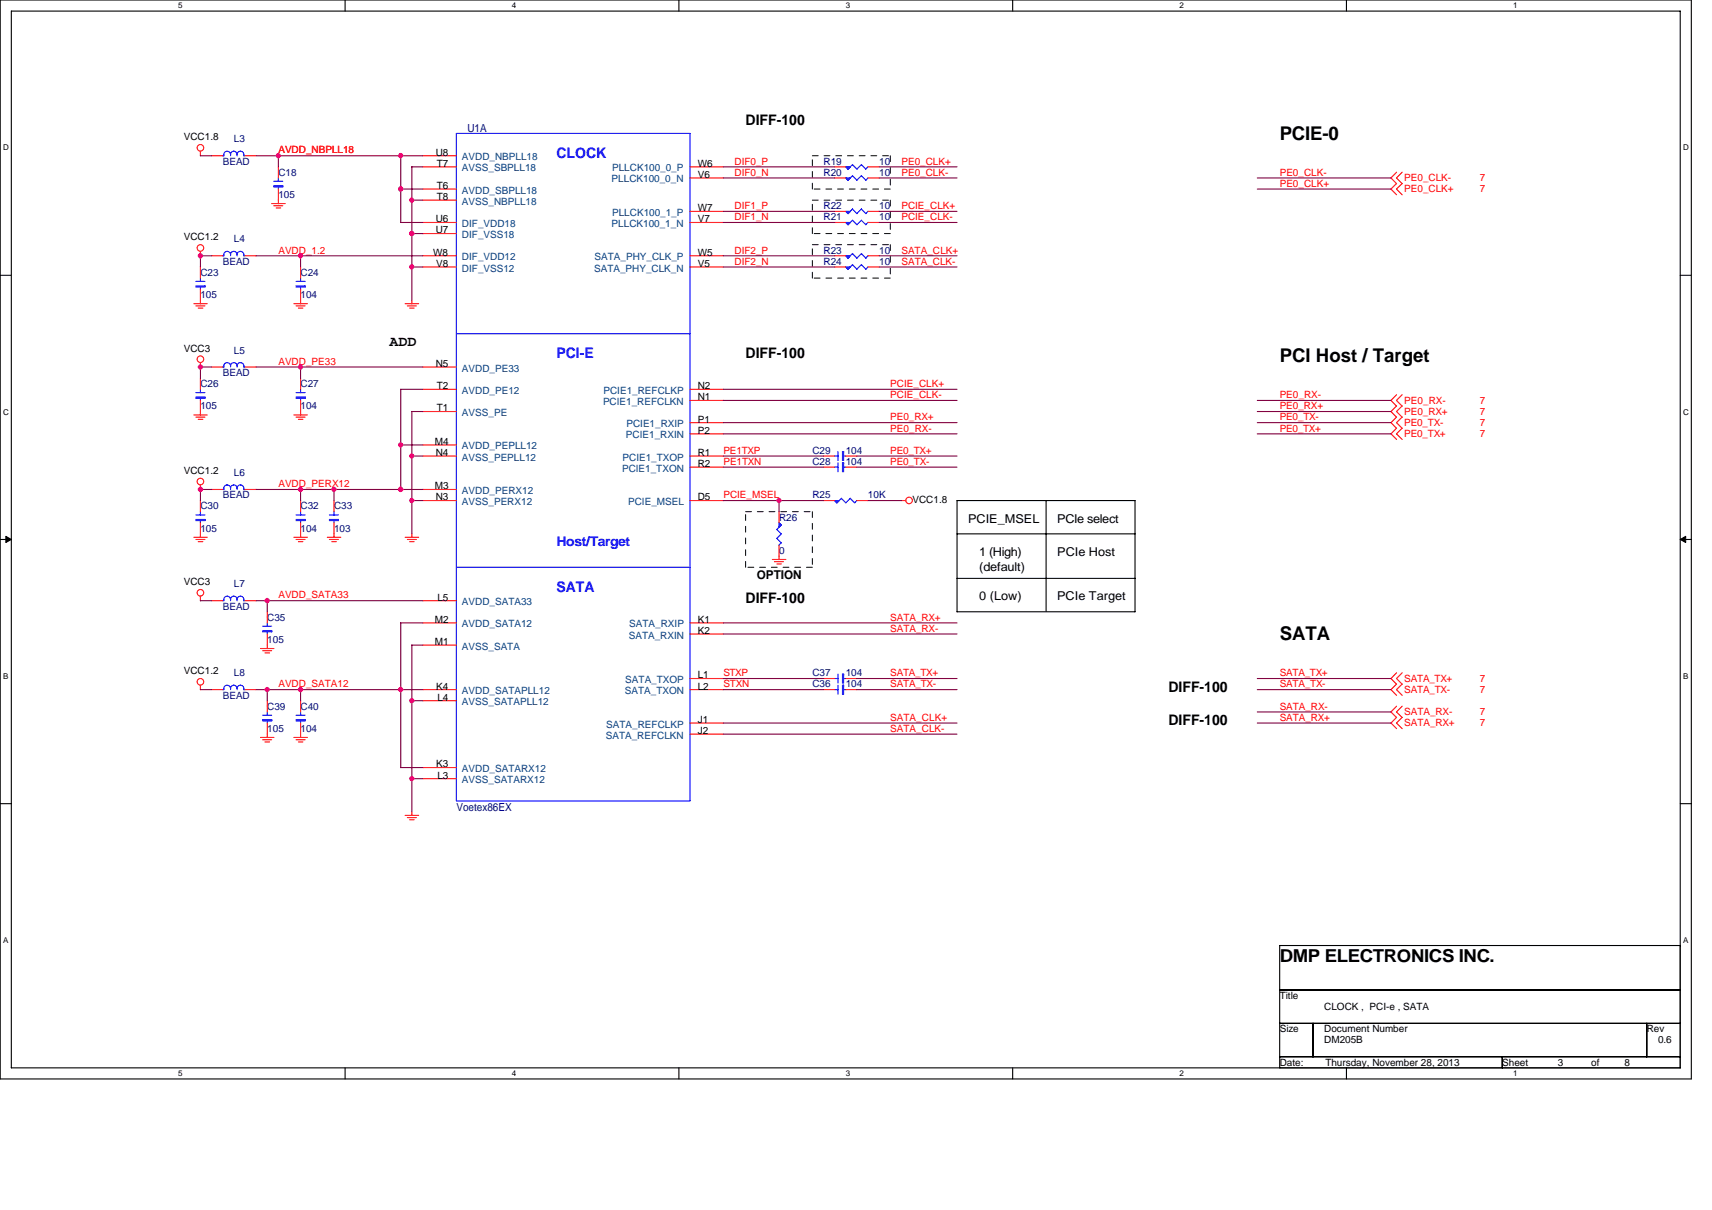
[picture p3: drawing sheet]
<svg xmlns="http://www.w3.org/2000/svg" width="297mm" height="210mm" viewBox="0 0 297 210" stroke-linecap="round" stroke-linejoin="round" font-family="sans-serif">
<path d="M0 0h293.5v187.2h-293.5zM2 1.9h289.5v183.4h-289.5z" fill="none" stroke="#000" stroke-width=".19"/>
<g fill="#fff">
<path d="M30.9 .2h.8v1.6h-.8z"/>
<path d="M30.9 185.5h.8v1.6h-.8z"/>
</g>
<path d="M59.9 0v1.9M59.9 185.3v1.9" fill="none" stroke="#000" stroke-width=".19"/>
<g fill="#fff">
<path d="M88.8 .2h.8v1.6h-.8z"/>
<path d="M88.8 185.5h.8v1.6h-.8z"/>
</g>
<path d="M117.8 0v1.9M117.8 185.3v1.9" fill="none" stroke="#000" stroke-width=".19"/>
<g fill="#fff">
<path d="M146.7 .2h.8v1.6h-.8z"/>
<path d="M146.7 185.5h.8v1.6h-.8z"/>
</g>
<path d="M175.7 0v1.9M175.7 185.3v1.9" fill="none" stroke="#000" stroke-width=".19"/>
<g fill="#fff">
<path d="M204.7 .2h.7v1.6h-.7z"/>
<path d="M204.7 185.5h.7v1.6h-.7z"/>
</g>
<path d="M233.6 0v1.9M233.6 185.3v1.9" fill="none" stroke="#000" stroke-width=".19"/>
<g fill="#fff">
<path d="M262.6 .2h.7v1.6h-.7z"/>
<path d="M262.6 185.5h.7v1.6h-.7z"/>
<path d="M.5 24.8h1v1.6h-1z"/>
<path d="M292 24.8h1v1.6h-1z"/>
<path d="M.5 70.7h1v1.5h-1z"/>
<path d="M292 70.7h1v1.5h-1z"/>
</g>
<path d="M0 47.8h2M291.5 47.8h2" fill="none" stroke="#000" stroke-width=".19"/>
<g fill="#fff">
<path d="M.5 116.5h.9v1.6h-.9z"/>
<path d="M292 116.5h.9v1.6h-.9z"/>
</g>
<path d="M0 93.6h2M291.5 93.6h2" fill="none" stroke="#000" stroke-width=".19"/>
<path d="M1 93.1l1 .5-1 .5zM291.5 93.6l1-.5v1z" fill="#000" stroke="#000" stroke-width=".17"/>
<g fill="#fff">
<path d="M.5 162.4h.9v1.5h-.9z"/>
<path d="M292 162.4h.9v1.5h-.9z"/>
</g>
<g fill="none" stroke="#000" stroke-width=".19">
<path d="M166 92.6h31M166 86.9h30.9v19.3h-30.9zM181.5 86.9v19.1M166 100.4h31M0 139.5h2M291.5 139.5h2M222 164.1h69.5v21.2h-69.5zM222 171.8h69.5M222 177.6h69.5M227.8 177.6v5.8M285.7 177.6v5.8M222 183.4h69.5"/>
<path d="M260.6 183.4v1.9"/>
</g>
<g fill="none" stroke="#000" stroke-width=".17" stroke-dasharray="1 1 1 1 1 1 1 1">
<path d="M140.9 27h13.6M140.9 32.8v-5.8M140.9 34.7h13.6M154.5 27v5.8M154.5 32.8h-13.6M154.5 34.7v5.8M140.9 40.5v-5.8M140.9 42.5h13.6M140.9 48.3v-5.8M154.5 40.5h-13.6M154.5 42.5v5.8M154.5 48.3h-13.6"/>
<path d="M129.4 88.8h11.5M129.4 98.4v-9.6M140.9 88.8v9.6M140.9 98.4h-11.5"/>
</g>
<g fill="none" stroke="#f00" stroke-width=".19">
<path d="M34.8 26.2v.9M36.7 27h1.9M42.5 27h1.9M47.1 35.3h2.4M47.5 35.7h1.6M47.9 36.1h.8M48.3 29v1.9M48.3 32.8v2.5M73.4 29h5.8M73.4 38.6h5.8M73.4 27h5.8M73.4 32.8h5.8"/>
<path d="M73.4 34.7h5.8M119.7 29h5.8M119.7 38.6h5.8M119.7 30.9h5.8M119.7 36.7h5.8M144.8 29h1.9M144.8 38.6h1.9M144.8 30.9h1.9M144.8 36.7h1.9M150.6 29h1.9M150.6 38.6h1.9M150.6 30.9h1.9"/>
<path d="M150.6 36.7h1.9M242.3 29.9l-1 1 1 1M242.3 31.8l-1 1 1 1M243.3 29.9l-1 1 1 1M243.3 31.8l-1 1 1 1M33.6 52.7h2.4M34 53.1h1.6M34.4 53.5h.8M34.8 43.6v.8M34.8 46.3v2M34.8 50.2v2.5M36.7 44.4h1.9"/>
<path d="M42.5 44.4h1.9M51 52.7h2.3M51.4 53.1h1.5M51.8 53.5h.8M52.2 46.3v2M52.2 50.2v2.5M70.3 52.7h2.3M70.7 53.1h1.5M71.1 53.5h.8M71.5 52.1v.6M73.4 46.3h5.8M73.4 44.4h5.8"/>
<path d="M73.4 40.5h5.8M119.7 46.3h5.8M119.7 44.4h5.8M144.8 46.3h1.9M144.8 44.4h1.9M150.6 46.3h1.9M150.6 44.4h1.9M33.6 72h2.4M34 72.4h1.6M34.4 72.8h.8M34.8 62.9v.8M34.8 65.6v2"/>
<path d="M34.8 69.5v2.5M36.7 63.7h1.9M42.5 63.7h1.9M51 72h2.3M51.4 72.4h1.5M51.8 72.8h.8M52.2 65.6v2M52.2 69.5v2.5M73.4 79.1h5.8M73.4 63.7h5.8M73.4 67.6h5.8M73.4 77.2h5.8"/>
<path d="M73.4 71.4h5.8M119.7 79.1h5.8M119.7 69.5h5.8M119.7 67.6h5.8M119.7 75.3h5.8M119.7 73.3h5.8M142.9 79.1h1.9M146.7 79.1h2M242.3 68.5l-1 1 1 1M242.3 70.4l-1 1 1 1M242.3 72.4l-1 .9 1 1M242.3 74.3l-1 1 1 1"/>
<path d="M243.3 68.5l-1 1 1 1M243.3 70.4l-1 1 1 1M243.3 72.4l-1 .9 1 1M243.3 74.3l-1 1 1 1M33.6 93.2h2.4M34 93.6h1.6M34.4 94h.8M34.8 84.2v.8M34.8 86.9v1.9M34.8 90.7v2.6M36.7 84.9h1.9M42.5 84.9h1.9"/>
<path d="M51 93.2h2.3M51.4 93.6h1.5M51.8 94h.8M52.2 86.9v1.9M52.2 90.7v2.6M56.8 93.2h2.3M57.1 93.6h1.6M57.6 94h.8M58 86.9v1.9M58 90.7v2.6M70.3 93.2h2.3M70.7 93.6h1.5"/>
<path d="M71.1 94h.8M71.5 92.6v.7M73.4 86.9h5.8M73.4 84.9h5.8M119.7 86.9h5.8M119.7 81.1h5.8M134 97.1h2.4M134.4 97.5h1.5M134.8 97.9h.8M135.2 88.8v1.9M135.2 94.6v2.5M142.9 86.9h1.9"/>
<path d="M142.9 81.1h1.9M146.7 81.1h2M148.7 86.9h1.9M156.4 86.9h.8M34.8 103.5v.8M34.8 118.9v.8M36.7 119.7h1.9M36.7 104.2h1.9M42.5 119.7h1.9M42.5 104.2h1.9M45.2 112.5h2.3M45.6 112.9h1.5"/>
<path d="M46 113.3h.8M46.4 106.2v1.9M46.4 110v2.6M73.4 119.7h5.8M73.4 104.2h5.8M73.4 108.1h5.8M73.4 112h5.8M119.7 117.8h5.8M119.7 119.7h5.8M119.7 110h5.8M119.7 108.1h5.8M142.9 117.8h1.9"/>
<path d="M142.9 119.7h1.9M146.7 117.8h2M146.7 119.7h2M242.3 116.8l-1 1 1 .9M242.3 118.7l-1 1 1 1M243.3 116.8l-1 1 1 .9M243.3 118.7l-1 1 1 1M45.2 128h2.3M45.6 128.4h1.5M46 128.8h.8M46.4 121.6v1.9M46.4 125.5v2.5"/>
<path d="M51 128h2.3M51.4 128.4h1.5M51.8 128.8h.8M52.2 121.6v1.9M52.2 125.5v2.5M73.4 133.2h5.8M73.4 121.6h5.8M73.4 135.1h5.8M119.7 127.4h5.8M119.7 125.5h5.8M242.3 122.6l-1 .9 1 1M242.3 124.5l-1 1 1 .9"/>
<path d="M243.3 122.6l-1 .9 1 1M243.3 124.5l-1 1 1 .9M70.3 141.5h2.3M70.7 141.9h1.5M71.1 142.3h.8M71.5 140.9v.6"/>
<circle cx="34.8" cy="25.7" r=".57"/>
<circle cx="34.8" cy="43" r=".57"/>
<circle cx="34.8" cy="62.3" r=".57"/>
<circle cx="34.8" cy="83.6" r=".57"/>
<circle cx="157.7" cy="86.8" r=".57"/>
<circle cx="34.8" cy="102.9" r=".57"/>
<circle cx="34.8" cy="118.3" r=".57"/>
</g>
<g fill="none" stroke="#00f" stroke-width=".19">
<path d="M38.6 27h.2M40 26.8a.6 .6 0 0 0-.7-.5 .6 .6 0 0 0-.5 .8M40 26.8a.57 .57 0 0 1 .6-.6 .57 .57 0 0 1 .5 .6M40 26.8v.2M41.1 26.8a.6 .6 0 0 1 .8-.5 .6 .6 0 0 1 .4 .8M41.1 26.8v.3M42.3 27h.2M47.5 31.5h1.6M48.3 30.9v.6M48.3 32.4v.4M79.2 23.2h40.5v115.8h-40.5zM146.7 29l.4 .4"/>
<path d="M146.7 38.6l.4 .4 .8-.8 .8 .8 .8-.8 .7 .8M146.7 30.9l.4 .4 .8-.8 .8 .8 .8-.8 .7 .8M146.7 36.7l.4 .4M147.1 37.1l.8-.8 .8 .8M147.9 28.6l.8 .8M147.9 28.6l-.8 .7M148.7 37.1l.8-.8 .7 .8M149.5 28.6l.7 .8M149.5 28.6l-.8 .7M150.6 28.9l-.4 .4M150.6 38.6l-.4 .4M150.6 30.9l-.4 .4"/>
<path d="M150.6 36.7l-.4 .4M34 48.8h1.6M34.8 48.3v.6M34.8 49.8v.4M38.6 44.4h.2M38.8 44.2a.58 .58 0 0 1 .6-.6 .58 .58 0 0 1 .6 .6M38.8 44.2v.2M40 44.2a.57 .57 0 0 1 .6-.6 .57 .57 0 0 1 .5 .6 .58 .58 0 0 1 .6-.6 .58 .58 0 0 1 .6 .6M40 44.2v.2M41.1 44.2v.2M42.3 44.4h.2M42.3 44.2v.2"/>
<path d="M51.4 48.8h1.5M52.2 48.3v.6M52.2 49.8v.4M79.2 57.9h40.5M147.9 45.9l-.8 .8-.4-.4M147.9 44l-.8 .8-.4-.4M149.5 45.9l.7 .8M149.5 44l.7 .8M149.5 45.9l-.8 .8-.8-.8M149.5 44l-.8 .8-.8-.8M150.6 46.3l-.4 .4M150.6 44.4l-.4 .4"/>
<path d="M34 68.1h1.6M34.8 67.6v.6M34.8 69.1v.4M38.6 63.7h.2M38.8 63.5a.58 .58 0 0 1 .6-.6 .58 .58 0 0 1 .6 .6M38.8 63.5v.2M40 63.5a.57 .57 0 0 1 .6-.6 .57 .57 0 0 1 .5 .6 .58 .58 0 0 1 .6-.6 .58 .58 0 0 1 .6 .6M40 63.5v.2M41.1 63.5v.2M42.3 63.7h.2M42.3 63.5v.2M51.4 68.1h1.5"/>
<path d="M52.2 67.6v.6M52.2 69.1v.4M144.8 79.1h.6M145.4 78.4v1.5M146.4 79.1h.4M34 89.4h1.6M34.8 88.8v.6M34.8 90.3v.4M38.6 84.9h.2M40 84.7a.6 .6 0 0 0-.7-.5 .6 .6 0 0 0-.5 .8M40 84.7a.57 .57 0 0 1 .6-.5 .57 .57 0 0 1 .5 .5M40 84.7v.2"/>
<path d="M41.1 84.7a.6 .6 0 0 1 .8-.5 .6 .6 0 0 1 .4 .8M41.1 84.7v.3M42.3 84.9h.2M51.4 89.4h1.5M52.2 88.8v.6M52.2 90.3v.4M57.1 89.4h1.6M58 88.8v.6M58 90.3v.4M79.2 98.4h40.5M134.8 91.9l.8 .8-.8 .8 .8 .7-.5 .4M135.2 90.7l.4 .4"/>
<path d="M135.5 91.1l-.7 .8M144.8 86.9l.4 .4M144.8 81.1h.6M145.4 80.3v1.6M146 86.5l.8 .8M146 86.5l-.8 .7M146.4 81.1h.4M147.5 86.5l.8 .8M147.5 86.5l-.8 .7M148.7 86.8l-.4 .4M38.6 119.7h.2M38.6 104.2h.2"/>
<path d="M38.8 119.5a.58 .58 0 0 1 .6-.6 .58 .58 0 0 1 .6 .6M38.8 119.5v.2M40 119.5a.57 .57 0 0 1 .6-.6 .57 .57 0 0 1 .5 .6 .58 .58 0 0 1 .6-.6 .58 .58 0 0 1 .6 .6M40 104a.6 .6 0 0 0-.7-.5 .6 .6 0 0 0-.5 .8M40 104a.57 .57 0 0 1 .6-.5 .57 .57 0 0 1 .5 .5M40 104v.2M40 119.5v.2M41.1 104a.6 .6 0 0 1 .8-.5 .6 .6 0 0 1 .4 .8M41.1 104v.3M41.1 119.5v.2M42.3 119.7h.2M42.3 104.2h.2"/>
<path d="M42.3 119.5v.2M45.6 108.7h1.5M46.4 108.1v.6M46.4 109.6v.4M144.8 117.8h.6M144.8 119.7h.6M145.4 117v1.5M145.4 118.9v1.6M146.4 117.8h.4M146.4 119.7h.4M45.6 124.1h1.5M46.4 123.5v.6"/>
<path d="M46.4 125.1v.4M51.4 124.1h1.5M52.2 123.5v.6M52.2 125.1v.4"/>
</g>
<g fill="#00f" stroke="#00f" stroke-width=".19">
<path d="M146.7 46.3h.8l-.4 .4 .4-.4-.4 .4z" fill-rule="evenodd"/>
<path d="M57.2 90.1v.2h1.5v-.2z" fill-rule="evenodd"/>
<path d="M146.7 29h.8l-.4 .3 .4-.3-.4 .3z" fill-rule="evenodd"/>
<path d="M34 49.6v.2h1.6v-.2z" fill-rule="evenodd"/>
<path d="M45.6 109.5v.1h1.5v-.1z" fill-rule="evenodd"/>
<path d="M144.8 86.9h.8l-.4 .3 .4-.3-.4 .3z" fill-rule="evenodd"/>
<path d="M146.7 38.6h.8l-.4 .4 .4-.4-.4 .4z" fill-rule="evenodd"/>
<path d="M146.7 44.4h.8l-.4 .4 .4-.4-.4 .4z" fill-rule="evenodd"/>
<path d="M51.4 49.6v.2h1.5v-.2z" fill-rule="evenodd"/>
<path d="M47.5 32.2v.2h1.6v-.2z" fill-rule="evenodd"/>
<path d="M51.4 124.9v.2h1.5v-.2z" fill-rule="evenodd"/>
<path d="M146.7 30.9h.8l-.4 .4 .4-.4-.4 .4z" fill-rule="evenodd"/>
<path d="M146.2 117v1.5h.2v-1.5z" fill-rule="evenodd"/>
<path d="M146.7 36.7h.8l-.4 .4 .4-.4-.4 .4z" fill-rule="evenodd"/>
<path d="M146.2 78.4v1.5h.2v-1.5z" fill-rule="evenodd"/>
<path d="M146.2 118.9v1.6h.2v-1.6z" fill-rule="evenodd"/>
<path d="M146.2 80.3v1.6h.2v-1.6z" fill-rule="evenodd"/>
<path d="M34 90.1v.2h1.6v-.2z" fill-rule="evenodd"/>
<path d="M51.4 90.1v.2h1.5v-.2z" fill-rule="evenodd"/>
<path d="M51.4 68.9v.2h1.5v-.2z" fill-rule="evenodd"/>
<path d="M135.2 90.7l.3 .4-.3 .4 .3-.4-.3 .4z" fill-rule="evenodd"/>
<path d="M45.6 124.9v.2h1.5v-.2z" fill-rule="evenodd"/>
<path d="M34 68.9v.2h1.6v-.2z" fill-rule="evenodd"/>
</g>
<g fill="none" stroke="#800040" stroke-width=".19">
<path d="M34.8 27h1.9M44.4 27h29M48.3 27v2M69.5 32.8h3.9M69.5 38.6h3.9M69.5 27v11.6M71.4 29h2M71.4 34.7h2M71.5 28.9v23.2M125.5 30.9h19.3M125.5 38.6h19.3M125.5 29h19.3"/>
<path d="M125.5 36.7h19.3M152.5 30.9h13.5M152.5 38.6h13.5M152.5 29h13.5M152.5 36.7h13.5M218.1 30.9h23.2M218.1 32.8h23.2M34.8 44.4h1.9M34.8 44.4v1.9M44.4 44.4h29M52.2 44.4v1.9M71.4 46.3h2"/>
<path d="M71.4 40.5h2M125.5 46.3h19.3M125.5 44.4h19.3M152.5 46.3h13.5M152.5 44.4h13.5M34.8 63.7h1.9M34.8 63.7v1.9M44.4 63.7h29M52.2 63.7v1.9M69.5 77.2h3.9M69.5 67.6h3.9M69.5 67.5v17.4"/>
<path d="M71.4 79.1h2M73.4 71.4h-2l.1 21.2M125.5 69.5h40.5M125.5 73.3h40.5M125.5 75.3h40.5M125.5 67.6h40.5M125.5 79.1h17.4M148.7 79.1h17.3M218.1 71.4h23.2M218.1 69.5h23.2M218.1 73.3h23.2M218.1 75.3h23.2"/>
<path d="M34.8 84.9h1.9M34.8 84.9v2M44.4 84.9h29M52.2 84.9v2M58 84.9v2M71.4 86.9h2M125.5 81.1h17.4M125.5 86.9h17.4M135.2 86.8v2M148.7 81.1h17.3M150.6 86.9h5.8M34.8 119.7h1.9"/>
<path d="M34.8 104.2h1.9M44.4 119.7h29M44.4 104.2h29M46.4 104.2v2M46.4 119.7v1.9M52.2 119.7v1.9M69.5 108.1h3.9M69.5 108.1v25.1h3.9M71.4 112h2M71.5 111.9v29M125.5 119.7h17.4M125.5 117.8h17.4"/>
<path d="M125.5 108.1h40.5M125.5 110h40.5M148.7 119.7h17.3M148.7 117.8h17.3M218.1 119.7h23.2M218.1 117.8h23.2M71.4 121.6h2M71.4 135.1h2M125.5 125.5h40.5M125.5 127.4h40.5M218.1 125.5h23.2M218.1 123.5h23.2"/>
</g>
<g fill="#f0f" stroke="#f0f" stroke-width=".19">
<circle cx="69.5" cy="32.8" r=".38"/>
<circle cx="52.1" cy="63.7" r=".38"/>
<circle cx="34.8" cy="63.7" r=".38"/>
<circle cx="34.8" cy="84.9" r=".38"/>
<circle cx="57.9" cy="84.9" r=".38"/>
<circle cx="52.1" cy="84.9" r=".38"/>
<circle cx="69.5" cy="84.9" r=".38"/>
<circle cx="69.5" cy="77.2" r=".38"/>
<circle cx="71.4" cy="86.9" r=".38"/>
<circle cx="34.8" cy="44.4" r=".38"/>
<circle cx="52.1" cy="44.4" r=".38"/>
<circle cx="52.1" cy="119.7" r=".38"/>
<circle cx="46.4" cy="104.2" r=".38"/>
<circle cx="46.4" cy="119.7" r=".38"/>
<circle cx="69.5" cy="119.7" r=".38"/>
<circle cx="71.4" cy="40.5" r=".38"/>
<circle cx="69.5" cy="27" r=".38"/>
<circle cx="48.3" cy="27" r=".38"/>
<circle cx="135.2" cy="86.9" r=".38"/>
<circle cx="71.4" cy="135.1" r=".38"/>
<circle cx="71.4" cy="121.6" r=".38"/>
<circle cx="71.4" cy="46.3" r=".38"/>
<circle cx="71.4" cy="79.1" r=".38"/>
<circle cx="71.4" cy="34.7" r=".38"/>
</g>
<g font-size="3.3">
<text x="222" y="24.3">PCIE-0</text>
<text x="222" y="62.9">PCI Host / Target</text>
<text x="222" y="111.1">SATA</text>
</g>
<text font-size="3.1" x="222" y="166.9">DMP ELECTRONICS INC.</text>
<g font-size="2.5">
<text x="129.4" y="21.6">DIFF-100</text>
<text x="67.6" y="60">ADD</text>
<text x="129.4" y="62.2">DIFF-100</text>
<text x="129.4" y="104.6">DIFF-100</text>
<text x="202.7" y="125.9">DIFF-100</text>
<text x="202.7" y="120.1">DIFF-100</text>
</g>
<g font-size="2.5" fill="#00f">
<text x="96.6" y="27.4">CLOCK</text>
<text x="96.6" y="62.2">PCI-E</text>
<text x="96.6" y="102.7">SATA</text>
</g>
<text font-size="2.3" fill="#00f" x="96.6" y="94.8">Host/Target</text>
<g font-size="2.1">
<text x="168" y="90.7">PCIE_MSEL</text>
<text x="183.4" y="90.7">PCIe select</text>
<text x="131.3" y="100.4">OPTION</text>
<text x="169.9" y="96.5">1 (High)</text>
<text x="169.9" y="99.2">(default)</text>
<text x="183.4" y="96.5">PCIe Host</text>
<text x="169.9" y="104.2">0 (Low)</text>
<text x="183.4" y="104.2">PCIe Target</text>
</g>
<g font-size="1.9" fill="#000080">
<text x="81.1" y="22.9">U1A</text>
<text x="79.2" y="140.7">Voetex86EX</text>
</g>
<g font-size="1.7">
<text x="31.9" y="24.3">VCC1.8</text>
<text x="75.6" y="27">U8</text>
<text x="75.8" y="28.9">T7</text>
<text x="121.1" y="28.9">W6</text>
<text x="75.8" y="32.8">T6</text>
<text x="75.8" y="34.7">T8</text>
<text x="121.1" y="30.9">V6</text>
<text x="31.9" y="41.7">VCC1.2</text>
<text x="75.6" y="40.5">U7</text>
<text x="75.6" y="38.6">U6</text>
<text x="121.1" y="36.7">W7</text>
<text x="121.1" y="38.6">V7</text>
<text x="75.1" y="44.4">W8</text>
<text x="75.7" y="46.3">V8</text>
<text x="121.1" y="44.4">W5</text>
<text x="121.1" y="46.3">V5</text>
<text x="31.9" y="61">VCC3</text>
<text x="75.6" y="63.7">N5</text>
<text x="75.8" y="67.5">T2</text>
<text x="75.8" y="71.4">T1</text>
<text x="121.1" y="69.5">N1</text>
<text x="121.1" y="67.5">N2</text>
<text x="75.4" y="77.2">M4</text>
<text x="121.1" y="75.3">P2</text>
<text x="121.1" y="73.3">P1</text>
<text x="31.9" y="82.2">VCC1.2</text>
<text x="75.6" y="79.1">N4</text>
<text x="121.1" y="81">R2</text>
<text x="121.1" y="79.1">R1</text>
<text x="75.4" y="84.9">M3</text>
<text x="75.6" y="86.8">N3</text>
<text x="121.1" y="86.8">D5</text>
<text x="158.3" y="87.2">VCC1.8</text>
<text x="31.9" y="101.5">VCC3</text>
<text x="75.9" y="104.2">L5</text>
<text x="75.4" y="108.1">M2</text>
<text x="75.4" y="111.9">M1</text>
<text x="121.1" y="110">K2</text>
<text x="121.1" y="108.1">K1</text>
<text x="31.9" y="117">VCC1.2</text>
<text x="75.7" y="119.7">K4</text>
<text x="121.1" y="119.7">L2</text>
<text x="121.1" y="117.7">L1</text>
<text x="75.9" y="121.6">L4</text>
<text x="121.1" y="125.5">J1</text>
<text x="121.1" y="127.4">J2</text>
<text x="75.7" y="133.2">K3</text>
<text x="75.9" y="135.1">L3</text>
<text x="222" y="173.4">Title</text>
<text x="222" y="179.1">Size</text>
<text x="229.8" y="175.3">CLOCK , PCI-e , SATA</text>
<text x="229.8" y="179.1">Document Number</text>
<text x="285.7" y="179.1">Rev</text>
<text x="222" y="184.9">Date:</text>
<text x="229.8" y="181.1">DM205B</text>
<text x="230" y="184.9">Thursday, November 28, 2013</text>
<text x="260.6" y="184.9">Sheet</text>
<text x="270.3" y="184.9">3</text>
<text x="276.1" y="184.9">of</text>
<text x="281.9" y="184.9">8</text>
<text x="287.7" y="181.1">0.6</text>
</g>
<g font-size="1.7" fill="#000080">
<text x="38.6" y="28.6">BEAD</text>
<text x="40.6" y="24.7">L3</text>
<text x="142.9" y="28.6">R19</text>
<text x="152.5" y="28.6">10</text>
<text x="48.3" y="30.5">C18</text>
<text x="48.3" y="34.4">105</text>
<text x="142.9" y="30.5">R20</text>
<text x="152.5" y="30.5">10</text>
<text x="142.9" y="38.2">R21</text>
<text x="142.9" y="36.3">R22</text>
<text x="152.5" y="38.2">10</text>
<text x="152.5" y="36.3">10</text>
<text x="34.8" y="47.9">C23</text>
<text x="38.6" y="45.9">BEAD</text>
<text x="40.6" y="42.1">L4</text>
<text x="52.2" y="47.9">C24</text>
<text x="142.9" y="45.9">R24</text>
<text x="142.9" y="44">R23</text>
<text x="152.5" y="45.9">10</text>
<text x="152.5" y="44">10</text>
<text x="34.8" y="51.7">105</text>
<text x="52.2" y="51.7">104</text>
<text x="38.6" y="65.2">BEAD</text>
<text x="40.6" y="61.4">L5</text>
<text x="34.8" y="67.2">C26</text>
<text x="34.8" y="71">105</text>
<text x="52.2" y="67.2">C27</text>
<text x="52.2" y="71">104</text>
<text x="40.6" y="82.6">L6</text>
<text x="140.9" y="78.8">C29</text>
<text x="140.9" y="80.7">C28</text>
<text x="146.7" y="78.8">104</text>
<text x="146.7" y="80.7">104</text>
<text x="34.8" y="88.4">C30</text>
<text x="38.6" y="86.5">BEAD</text>
<text x="52.2" y="88.4">C32</text>
<text x="58" y="88.4">C33</text>
<text x="140.9" y="86.5">R25</text>
<text x="150.6" y="86.5">10K</text>
<text x="34.8" y="92.3">105</text>
<text x="52.2" y="92.3">104</text>
<text x="58" y="92.3">103</text>
<text x="135.2" y="90.3">R26</text>
<text x="40.6" y="101.9">L7</text>
<text x="135.2" y="96.1">0</text>
<text x="38.6" y="105.8">BEAD</text>
<text x="46.4" y="107.7">C35</text>
<text x="46.4" y="111.6">105</text>
<text x="40.6" y="117.4">L8</text>
<text x="140.9" y="117.4">C37</text>
<text x="140.9" y="119.3">C36</text>
<text x="146.7" y="117.4">104</text>
<text x="146.7" y="119.3">104</text>
<text x="38.6" y="121.2">BEAD</text>
<text x="46.4" y="123.1">C39</text>
<text x="52.2" y="123.1">C40</text>
<text x="46.4" y="127">105</text>
<text x="52.2" y="127">104</text>
</g>
<g font-size="1.7" fill="#f00">
<text x="48.3" y="26.6">AVDD_NBPLL18</text>
<text x="127.4" y="28.6">DIF0_P</text>
<text x="156.4" y="28.6">PE0_CLK+</text>
<text x="127.4" y="30.5">DIF0_N</text>
<text x="156.4" y="30.5">PE0_CLK-</text>
<text x="222" y="30.5">PE0_CLK-</text>
<text x="222" y="32.4">PE0_CLK+</text>
<text x="243.6" y="31.5">PE0_CLK-</text>
<text x="243.6" y="33.4">PE0_CLK+</text>
<text x="256.8" y="31.5">7</text>
<text x="256.8" y="33.4">7</text>
<text x="127.4" y="38.2">DIF1_N</text>
<text x="127.4" y="36.3">DIF1_P</text>
<text x="156.4" y="36.3">PCIE_CLK+</text>
<text x="156.4" y="38.2">PCIE_CLK-</text>
<text x="48.3" y="44">AVDD_1.2</text>
<text x="127.4" y="45.9">DIF2_N</text>
<text x="127.4" y="44">DIF2_P</text>
<text x="156.4" y="44">SATA_CLK+</text>
<text x="156.4" y="45.9">SATA_CLK-</text>
<text x="48.3" y="63.3">AVDD_PE33</text>
<text x="154.5" y="67.2">PCIE_CLK+</text>
<text x="154.5" y="69.1">PCIE_CLK-</text>
<text x="222" y="71">PE0_RX+</text>
<text x="222" y="69.1">PE0_RX-</text>
<text x="243.6" y="70.1">PE0_RX-</text>
<text x="256.8" y="70.1">7</text>
<text x="154.5" y="73">PE0_RX+</text>
<text x="154.5" y="74.9">PE0_RX-</text>
<text x="222" y="73">PE0_TX-</text>
<text x="222" y="74.9">PE0_TX+</text>
<text x="243.6" y="72">PE0_RX+</text>
<text x="243.6" y="73.9">PE0_TX-</text>
<text x="243.6" y="75.9">PE0_TX+</text>
<text x="256.8" y="72">7</text>
<text x="256.8" y="73.9">7</text>
<text x="256.8" y="75.9">7</text>
<text x="125.5" y="78.8">PE1TXP</text>
<text x="125.5" y="80.7">PE1TXN</text>
<text x="154.5" y="78.8">PE0_TX+</text>
<text x="154.5" y="80.7">PE0_TX-</text>
<text x="48.3" y="84.5">AVDD_PERX12</text>
<text x="125.5" y="86.5">PCIE_MSEL</text>
<text x="48.3" y="103.8">AVDD_SATA33</text>
<text x="154.5" y="107.7">SATA_RX+</text>
<text x="154.5" y="109.6">SATA_RX-</text>
<text x="48.3" y="119.3">AVDD_SATA12</text>
<text x="125.5" y="119.3">STXN</text>
<text x="125.5" y="117.4">STXP</text>
<text x="154.5" y="117.4">SATA_TX+</text>
<text x="154.5" y="119.3">SATA_TX-</text>
<text x="222" y="119.3">SATA_TX-</text>
<text x="222" y="117.4">SATA_TX+</text>
<text x="243.6" y="118.3">SATA_TX+</text>
<text x="256.8" y="118.3">7</text>
<text x="154.5" y="125.1">SATA_CLK+</text>
<text x="222" y="125.1">SATA_RX+</text>
<text x="222" y="123.1">SATA_RX-</text>
<text x="243.6" y="120.3">SATA_TX-</text>
<text x="243.6" y="124.1">SATA_RX-</text>
<text x="256.8" y="120.3">7</text>
<text x="256.8" y="124.1">7</text>
<text x="154.5" y="127">SATA_CLK-</text>
<text x="243.6" y="126">SATA_RX+</text>
<text x="256.8" y="126">7</text>
</g>
<g font-size="1.7" fill="#004080">
<text x="80.2" y="27.8">AVDD_NBPLL18</text>
<text x="80.2" y="29.7">AVSS_SBPLL18</text>
<text x="106.2" y="29.7">PLLCK100_0_P</text>
<text x="80.2" y="33.6">AVDD_SBPLL18</text>
<text x="80.2" y="35.5">AVSS_NBPLL18</text>
<text x="106.1" y="31.7">PLLCK100_0_N</text>
<text x="80.2" y="41.3">DIF_VSS18</text>
<text x="80.2" y="39.4">DIF_VDD18</text>
<text x="106.1" y="39.4">PLLCK100_1_N</text>
<text x="106.2" y="37.5">PLLCK100_1_P</text>
<text x="80.2" y="47.1">DIF_VSS12</text>
<text x="80.2" y="45.2">DIF_VDD12</text>
<text x="103.1" y="47.1">SATA_PHY_CLK_N</text>
<text x="103.2" y="45.2">SATA_PHY_CLK_P</text>
<text x="80.2" y="64.5">AVDD_PE33</text>
<text x="80.2" y="68.3">AVDD_PE12</text>
<text x="104.6" y="70.3">PCIE1_REFCLKN</text>
<text x="104.7" y="68.3">PCIE1_REFCLKP</text>
<text x="80.2" y="78">AVDD_PEPLL12</text>
<text x="80.2" y="72.2">AVSS_PE</text>
<text x="108.6" y="76.1">PCIE1_RXIN</text>
<text x="108.7" y="74.1">PCIE1_RXIP</text>
<text x="80.2" y="79.9">AVSS_PEPLL12</text>
<text x="107.9" y="81.9">PCIE1_TXON</text>
<text x="108" y="79.9">PCIE1_TXOP</text>
<text x="80.2" y="85.7">AVDD_PERX12</text>
<text x="80.2" y="87.7">AVSS_PERX12</text>
<text x="109" y="87.7">PCIE_MSEL</text>
<text x="80.2" y="105">AVDD_SATA33</text>
<text x="80.2" y="108.9">AVDD_SATA12</text>
<text x="80.2" y="112.7">AVSS_SATA</text>
<text x="109.1" y="110.8">SATA_RXIN</text>
<text x="109.2" y="108.9">SATA_RXIP</text>
<text x="108.5" y="118.5">SATA_TXOP</text>
<text x="80.2" y="120.5">AVDD_SATAPLL12</text>
<text x="80.2" y="122.4">AVSS_SATAPLL12</text>
<text x="108.4" y="120.5">SATA_TXON</text>
<text x="105.1" y="128.2">SATA_REFCLKN</text>
<text x="105.2" y="126.3">SATA_REFCLKP</text>
<text x="80.2" y="134">AVDD_SATARX12</text>
<text x="80.2" y="135.9">AVSS_SATARX12</text>
</g>
<g font-size="1.4">
<text x="30.9" y="1.5">5</text>
<text x="88.8" y="1.5">4</text>
<text x="146.7" y="1.5">3</text>
<text x="204.7" y="1.5">2</text>
<text x="262.6" y="1.5">1</text>
<text x=".5" y="26.1">D</text>
<text x="292" y="26.1">D</text>
<text x=".5" y="71.9">C</text>
<text x="292" y="71.9">C</text>
<text x=".5" y="117.8">B</text>
<text x="292" y="117.8">B</text>
<text x=".5" y="163.6">A</text>
<text x="292" y="163.6">A</text>
<text x="30.9" y="186.8">5</text>
<text x="88.8" y="186.8">4</text>
<text x="146.7" y="186.8">3</text>
<text x="204.7" y="186.8">2</text>
<text x="262.6" y="186.8">1</text>
</g>
</svg>
